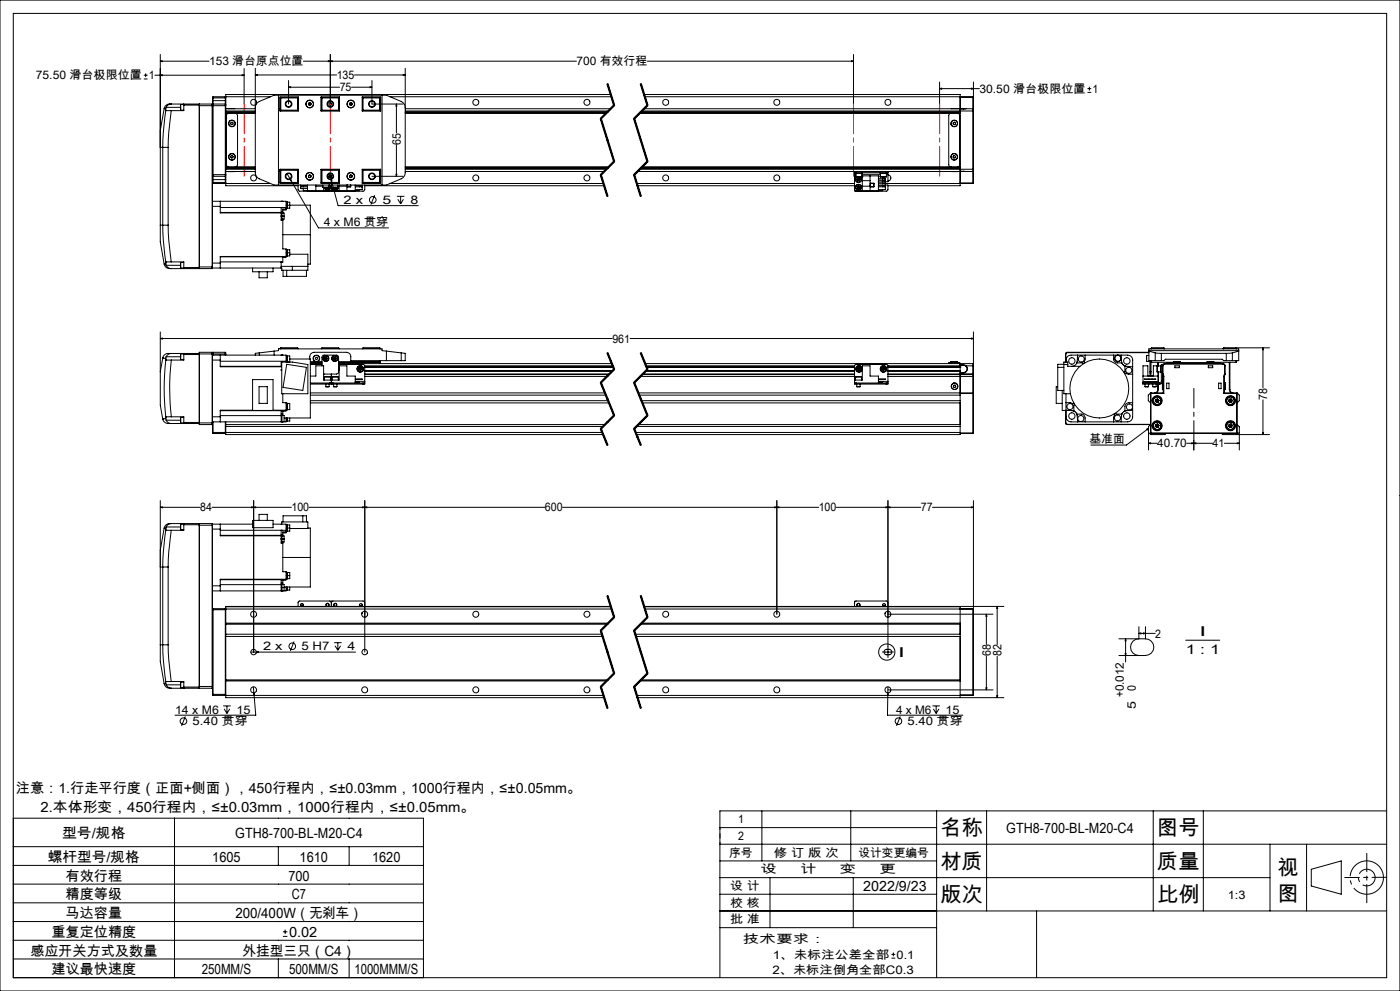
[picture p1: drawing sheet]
<svg xmlns="http://www.w3.org/2000/svg" width="420mm" height="297mm" viewBox="0 0 420 297" stroke-linecap="round" stroke-linejoin="round" font-family="sans-serif">
<g fill="none" stroke="#000" stroke-width=".3">
<path d="M0 0h420v297h-420zM4 4h412v289h-412zM48.1 18.3l.6-.1v.3zM48.1 18.3h14.6M48.1 16.3v51.2M98.5 18.2l.6 .1-.6 .2zM99.1 18.3l.6-.1v.3zM99.1 16.3v14.9M172.9 18.3h-81.9M194.2 18.3h61.8M255.4 18.2l.6 .1-.6 .2zM256 16.3v14.9"/>
<path d="M43.1 23.7h1.2M43.1 22.5h1.2M43.7 22v1.1M46.5 22.5h26.7M48.1 22.5l.6-.1v.3zM49.2 32.6l-1.1 6.6v5h.7M49.2 32.6h.5M49.7 33.1l-.7 6.5-.2 4.6M49.7 33.1l1.7 .1M49.7 32.6v.5M49.8 32.2l-.1 .4M49.8 32.2h4.4"/>
<path d="M51.4 33.2l-.8 6.5-.2 4.5M51.4 31.2h-.4a1.66 1.66 0 0 0-1.8 1.4M51.4 31.2l-.8 .2-.8 .8M51.4 31.2h12.2M54.2 31.3v1.7M54.2 31.3h.9M54.2 33h.9M55.1 31.2v.3M55.1 31.5v1.7h-3.7M55.1 31.5h4.7M59.8 31.2v.1M59.8 31.3v49.1"/>
<path d="M59.8 31.3v.4M59.8 31.7v48.3M59.8 31.7h7.9M63.6 31.2v49.3M63.6 31.2l.1 .1M63.7 31.3v48.7M63.7 30.2v1.1M63.7 29.4h4M63.7 30.2h4M63.9 31.2v21.6M63.9 29v2.2M63.9 31.2h3.7"/>
<path d="M63.9 29l-.2 1.2M63.9 29h3.7M63.9 31.2l-.2 .1M67.6 31.2v21.6M67.6 29v2.2M67.6 31.2l.1 .1M67.6 29l.1 .2M67.7 31.3v.4M67.7 31.7v20.6M67.7 34h8.9M67.7 32.6h8.9M67.7 33.7h8.9"/>
<path d="M67.7 29h13.4M67.7 33.3h8.9M67.7 33.6h8.9M68.4 32.6h2M68.6 34l-.7 .5v15l.7 .5M69.3 36.8l.3-.2 .3 .3v.3l-.4 .2-.3-.3zM70.6 34l.4 .2 .3 .5v14.7l-.3 .4-.4 .2M72.6 22.4l.6 .1-.6 .2zM73.2 20.5v10.7M76.6 32.2l.3-1.1 .9-.7 4.4-1.9h33.7l4.5 1.9 .8 .7 .4 1.1M76.6 22.5l.6-.2v.3zM76.6 20.5v31.6l.3 .7 .6 .6 4.7 2.1h33.7l5.1-2.3 .6-1.5v-31.2"/>
<path d="M76.6 22.5h24.4M83.5 28.5v27M84 32.6h.1M84 29.1h5.5v4.2h-5.5zM84.1 29.3v4M84.1 29.3h5.2M84.2 29.2v4M84.2 29.2h5.3M84.2 33.2h5.3M84.2 29.2l-.1 .1M86.6 26.1l.6-.1v.3zM86.6 24.1v7.1"/>
<path d="M86.6 26.1h15.3M89.3 29.3l.1-.1v4l-.1-.2M89.3 33h-5.2l.1 .2M89.3 29.3v3.7M92.6 31.4l.3 .1M92.6 31v.4M92.9 30.8l.3 .2M92.9 30.8l-.3 .2M93.2 31.4l-.3 .1M93.2 31v.4M96.3 29.1h5.5v4.2h-5.5zM96.3 29.2h5.5"/>
<path d="M96.3 33.2h5.5M96.6 29.3v3.7M96.6 29.3l-.2-.1v4l.2-.2M96.6 33h5M96.6 29.3h5M101.6 29.3l.1-.1v4l-.1-.2M101.6 29.3v3.7M104.9 31.4l.3 .1M104.9 31v.4M105.2 30.8l.4 .2M105.2 30.8l-.3 .2M105.4 26.1h6.2"/>
<path d="M105.6 31.4l-.4 .1M105.6 31v.4M106.3 22.5h15.3M108.7 29.1h5.5v4.2h-5.5zM108.7 29.2h5.2M108.7 33.2h5.2M108.9 29.3v3.7M108.9 29.3l-.1-.1v4l.1-.2M108.9 33h5.2l-.2 .2M108.9 29.3h5.2M111 26l.6 .1-.6 .2zM111.6 24.1v7.1h9.3"/>
<path d="M113.9 29.2v4M113.9 29.2l.2 .1M114.1 29.3v4M114.1 32.6h.1M114.6 28.5v27M117 29h66.4M118.9 31.2v8.6M118.9 31.2l.2 .6h-.3zM121 22.3l.6 .2-.6 .1zM121.6 34h60.2M121.6 32.6h61.6M121.6 33.7h60.5"/>
<path d="M121.6 33.3h60.9M121.6 33.6h60.6M180.1 35.6l4 12.9M180.4 35.5l4 12.8M182.1 25.2l2 6.4M182.2 25.1l2 6.5-4 4 4 12.8-4 4 2 6.4M182.4 25.1l2 6.4M183.2 28.3h-115.5v3M184.1 31.4l-4 4M184.4 31.7l-4 4M190.1 35.6l4 12.9M190.4 35.5l4 12.8"/>
<path d="M191.8 34h96.2M192.1 25.2l2 6.4M192.1 33.7h95.9M192.2 33.6h95.8M192.2 25.1l2 6.5-4 4 4 12.8-4 4 2 6.4M192.4 25.1l2 6.4M192.5 33.3h99.4M193.2 28.3h94.8v5M193.2 32.6h95.8M193.4 29h98.5M194.1 31.4l-4 4M194.4 31.7l-4 4"/>
<path d="M281.9 26.6l.6-.2v.3zM281.9 26.6h11.9M281.9 24.6v6.6M285.3 34l-.5 .2-.2 .3v15l.2 .3 .5 .2M285.4 32.6h2M286 36.8l.3-.2 .3 .2v.4l-.4 .2-.3-.3zM287.3 34l.4 .1 .2 .4v15l-.2 .4-.4 .1M288 33.3v17.4M288 29.2h3.9M289 32.7h-1v.6M289 32.6h.8M289 32.6v.1"/>
<path d="M289.8 32.6l-.8 .1M289.8 32.6h2.1M291.4 26.4l.6 .2-.6 .1zM291.9 33.3h.1M291.9 32.6v.7M291.9 32.6l.1 .2M291.9 29v.2M291.9 29l.1 .1-.1 .1M291.9 29.2v3.4M291.9 33.3v17.4M292 24.6v8.2M292 32.8v.5"/>
<path d="M292 33.3v17.4M326.2 27.7h1.2M326.2 26.6h1.2M326.8 26v1.1M48.8 44.2h1.6M48.8 44.2v23.3M50.4 44.2v23.3M63.7 54.6h4M63.7 52.3h4M63.7 52.7l.2 .1M63.7 53.8h4M63.7 54.8l.2 .2"/>
<path d="M63.9 52.8v2.2M63.9 52.8h3.7M63.9 55h3.7M67.6 52.8v2.2M67.7 52.3v.4M67.7 52.7v3h21.7M67.7 50h8.9M67.7 50.3h8.9M67.7 51.4h8.9M67.7 55h13.4M67.7 50.7h8.9M67.7 50.4h8.9"/>
<path d="M67.7 52.7l-.1 .1M67.7 54.8l-.1 .2M68.4 51.4h2M69.3 46.7l.4-.1 .3 .3-.2 .4-.3 .1-.3-.3zM84 51.4h.1M84 50.7h5.5v4.2h-5.5zM84.1 50.7v4M84.1 54.7h5.2M84.1 54.7l.1 .1M84.2 50.8v4M84.2 54.8h5.3M84.2 50.8l-.1 .2h5.2"/>
<path d="M84.2 50.8h5.3M86.1 52.1l.9 1.4M87 53.5l.4 .5-.2 .1zM87 53.5l8.5 14.8h21.1M89.3 51l.1-.2v4l-.1-.1M89.3 51v3.7M89.4 55.5v1.4l.4 .4 9.4-.1M90.2 55.5v.1h2.1M90.3 56.5h.5M91 55.6v.4l-.4-.3-.4 .3M91 56.5v.6h1.3M92.3 55.5v1.7h14.3v-1.7"/>
<path d="M92.3 56h-2.1v.5h2.1M92.6 53l.3 .2M92.6 52.6v.4M92.9 52.5l.3 .1M92.9 52.5l-.3 .1M93.2 53l-.3 .2M93.2 52.6v.4M94.8 55.5v1.7M94.8 55.8h2M96.3 50.7h5.5v4.2h-5.5zM96.3 54.8h5.5M96.3 50.8h5.5"/>
<path d="M96.6 51v3.7M96.6 54.8v.1M96.6 51l-.2-.2v4l.2-.1M96.6 51h5M96.6 54.7h5M96.8 56.1h1.8M96.8 55.5v.6M97.1 56.2v1M97.3 54.8v.1M97.3 56.2a.9 .9 0 0 0 1.3 .7 .9 .9 0 0 0 .2-1.4 .91 .91 0 0 1-.2 1.5 .91 .91 0 0 1-1.3-.8zM97.8 56.2l.1 .3M97.9 56.5l.5 .1"/>
<path d="M97.9 56.5l.3-.3 .2 .4M98.4 56.2l.3 .1M98.6 55.5v.6M98.6 55.9l.1 .4M98.7 53h.3zM98.7 53l.3 .2M98.7 56.3l-.3 .3M98.8 53.1v.1M98.8 52l.5 1.7M99 52.7h.5M99 52.4v.6M99.3 53.7l.3 .5-.3 .1z"/>
<path d="M99.3 53.7l2.1 7.9h24.1M99.4 52.6v.5M99.4 55.5v1.7M99.5 56.1h1.8M99.5 55.5v.6M100.2 56.2v.2M100.2 56.4l.4 .2M100.2 56.4l.3-.2 .1 .4M100.6 56.2l.4 .1M100.9 54.8v.1M101 56.3l-.4 .3M101 56.2v.1"/>
<path d="M101.3 55.6a.9 .9 0 0 1-.4 1.4 .9 .9 0 0 1-1.2-.8M101.3 55.7a.86 .86 0 0 1-.5 1.2 .86 .86 0 0 1-1.1-.7M101.3 55.5v.6M101.6 51l.1-.2v4.1M101.6 51v3.7M101.6 54.8v.1M101.6 54.7l.1 .1M101.7 55.5v1.7M101.7 55.8h2.4M104.1 55.5v1.7M104.1 55.5v.5h1.1v-.5M104.9 53l.3 .2"/>
<path d="M104.9 52.6v.4M105.2 52.5l.4 .1M105.2 52.5l-.3 .1M105.6 53l-.4 .2M105.6 52.6v.4M106.6 56h2.1v.8h-2.1M107.8 55.6v.4l.4-.3 .4 .3M107.8 56.8v.3h-1.2M108.7 56v.3M108.7 50.7h5.5v4.2h-5.5zM108.7 55.5v.1h-2.1M108.7 54.8h5.2"/>
<path d="M108.7 50.8h5.2M108.9 51v3.7M108.9 51l-.1-.2v4l.1-.1M108.9 54.7h5.2M109.4 55.5v1.3l-.4 .5-9.3-.1M109.4 55.7h71.8M111.6 52.8h9.3M112.4 58.5l-1.1 2.8M113.9 50.8v4M113.9 50.8l.2 .2h-5.2M114.1 50.7v4M114.1 51.4h.1"/>
<path d="M114.1 54.7l-.2 .1M117 55h64M118.8 52.2h.3l-.2 .6zM118.9 43.4v9.4M119.1 58.8h2.2M119.3 59.7l.9 1.4M120.2 58.8v2.3M121 59.7l-.8 1.4M121.6 50h61M121.6 50.3h60.8M121.6 51.4h59.7M121.6 50.7h60.3"/>
<path d="M121.6 50.4h60.7M180.1 52.5l2 6.4M180.4 52.3l2 6.5M184.1 48.3l-4 4M184.4 48.5l-4 4M190.1 52.5l2 6.4M190.4 52.3l2 6.5M191 55h65.4M191.2 51.4h65.2M191.2 55.7h65.2M191.9 50.7h100M192.3 50.4h95.7"/>
<path d="M192.3 50.3h95.7M192.7 50h95.3M194.1 48.3l-4 4M194.4 48.5l-4 4M256.4 51.4h.5M256.4 51.7h.5M256.4 51.7v.5M256.4 51.4v.3M256.4 52.2v5h7.1v-4.5h-4.9M256.4 52.7h.4M256.4 52.2h.4M256.7 51.7v.3h2v-.3"/>
<path d="M256.8 53h.1M256.8 53h1.8M256.8 52v1M256.9 51.4v.3M256.9 51.4h9M256.9 51.7h9M257 53.8l.3 .5M257.1 55.9v.5M257.1 55.9l.9 .4M257.1 53l-.5 .8M257.1 56.4l.5 .2M257.3 53.4h.5"/>
<path d="M257.3 53.4l-.3 .4M257.3 53.4l.2 .4M257.5 55.6l-.4 .3M257.5 55.6l.5 .2M257.5 55.6l.1 1M257.5 53.8l-.2 .5M257.5 53.8l.3 .4M257.8 53.4l.2 .4M257.8 53.4l-.3 .4M257.8 54.2l-.5 .1M257.9 53a.87 .87 0 0 1 .2 1.5 .87 .87 0 0 1-1.4-.7M258 53a.91 .91 0 0 1 0 1.6 .91 .91 0 0 1-1.4-.8"/>
<path d="M258 55.8v.5M258 55.8l-.9 .6M258 56.3l-.4 .3M258 53.8l-.2 .4M258 53.8h-1M258.6 53h.1M258.6 52v1M258.6 52.2h5.5M258.7 52.7v4.5M258.7 54.1h2.3M258.7 55.8h2.3M261 52.7v4.5"/>
<path d="M261.1 54.9h1.1v1.1h-1.1zM261.1 56v-1h1v1M263.5 53.4h2.1v.5M263.5 54.3h2.1v.5h-2.1M263.5 55.1h2.1v.5h-2.1M263.5 56h2.1M263.5 53.9h2.1M263.5 52.8h.6M264.1 51.7v.3h1.9v-.3M264.1 53h.1M264.1 53h1.8M264.1 52v1"/>
<path d="M264.2 53h1.7M264.8 55.6v.4l.4-.3 .4 .3M264.8 53v.4M264.8 54.8v.3M264.8 56.8v.3h-1.3M264.8 55h27.1M265 53.4h.4M265.6 53.9a.41 .41 0 0 1-.4 .3 .41 .41 0 0 1-.4-.3v.4M265.6 53.7v.2M265.6 56v.3M265.6 55.5h.8l-.1 1.5-.3 .3-9.4-.1M265.6 56v.8h-2.1"/>
<path d="M265.9 51.4h23.1M265.9 51.7h.5M265.9 51.4v.3M265.9 52v1M265.9 52.2h.5M266.4 52.4a.9 .9 0 0 1 .9 .9 .9 .9 0 0 1-.9 .9M266.4 51.7v.5M266.4 51.4v.3M266.4 52.2v2.3h-.8M285.4 51.4h2M286 46.7l.4-.1 .3 .4-.2 .3-.4 .1-.2-.3zM288 50.7v5h-21.6"/>
<path d="M288 50.7v.6h1M288 54.8h3.9M289 51.3l.8 .1M289 51.4h.8M289 51.3v.1M289.8 51.4h2.1M291.9 50.7h.1M291.9 50.7v.7M291.9 54.8h.1M291.9 54.8v.2M291.9 51.4v3.4M292 50.7v.5"/>
<path d="M292 51.2l-.1 .2M292 54.8l-.1 .2M292 51.2v3.6M48.1 67.5v5l1.1 6.6M48.1 67.5h.7M48.8 67.5h1.6M48.8 67.5l.2 4.6 .7 6.5M49.2 79.1a1.77 1.77 0 0 0 2.2 1.4M49.7 78.6v.5M49.7 79.1l.1 .4M49.7 79.1h-.5M49.8 79.5l.5 .6 1.1 .4"/>
<path d="M49.8 79.5h4.4M50.4 67.5l.2 4.5 .8 6.5M51.4 78.5l-1.7 .1M51.4 78.5h3.7v1.7M54.2 78.7v1.6M54.2 78.7h.9M63.7 60.3h2.4M63.7 61.8h2.4M63.7 78.8h2.4M66.1 60.3v1.5M66.1 78.8v1.5M66.1 60.3h19.7v2.6h-1"/>
<path d="M66.1 61.8v2h18.2M66.1 63.7h18.2M66.1 78.5h18.2M66.1 62.2h19.7M84.3 63.8v1M84.3 63.8h.3v2h-.3M84.3 64.8v1.3h.5M84.3 63.7v.1M84.3 62.2h.1M84.3 62.2v1.5M84.3 62.2v.1M84.3 78.5v1.8"/>
<path d="M84.3 60.3h.3M84.3 64.8h.9M84.3 79.8h8.1M84.3 63.6h.5M84.6 63.8h.6v1M84.6 60.3h.1M84.8 65.7v.4M84.8 63.6v.2M84.8 66.1v8.5h1v2.3M84.8 70.3h8.3M85.2 64.8v.9h-.6M85.8 76.9l-19.7 .1"/>
<path d="M85.8 74.8h.5v2M85.8 61.5h7.3v8.8M85.8 77.1h-1v1.5l-.5-.1M85.8 62.6h-1v1M85.8 60.5h.5v2h-.5M85.8 76.9h-19.7v1.9M85.8 75.8h1.1M86 74.8v2M86 60.5v2M86.3 74.9h.6v.9M86.3 60.6h.6v1.8h-.6M86.9 75.8v.9l-1.1 .1"/>
<path d="M86.9 76.2h5.5v4.8h-7.9v-.7h-20.8M87.7 79.8v1.2M93.1 70.3v8.9h-.7M48.1 99.5v11.9M51.4 80.5h12.2M54.2 80.3h.9M55.1 80.2v.3M55.1 80.2h4.7M59.8 80.4v.1M59.8 80v.4M59.8 80h3.9M63.7 80l-.1 .5"/>
<path d="M75.8 80.3v1.2h6.1v-1.2M77.7 81.5v1.8h2.5v-1.8M84.9 81v1.8h7v-1.8M86 81v1.8M292 99.5v12.6M48.1 111.4v10l.7 4.2M48.1 101.5l.6-.2v.3zM48.1 101.5h135.6M48.8 107.3h.1M48.8 107.3l.9 .1M48.8 107.3l-.7 4.1M49.7 107.8l1.7 .1"/>
<path d="M49.7 107.8a74.9 74.9 0 0 0 0 17.2M49.7 107.4v.4M49.8 106.9l-.1 .5M49.8 106.9h4.4M51.4 105.9h-.3a1.81 1.81 0 0 0-2.3 1.4M51.4 105.9a1.67 1.67 0 0 0-1.6 1M51.4 105.9h8.4M51.4 107.9a73.4 73.4 0 0 0 0 17M54.2 106.9v.9M54.2 106.1v.8M54.2 106.1v1.7M54.2 106.1h.9"/>
<path d="M54.2 107.8h.9M55.1 105.9v.4M55.1 106.3v1.6h-3.7M55.1 106.3h4.7M59.8 106.1h7.9M59.8 106.3v20.3M59.8 105.6v.7M59.8 105.6v21.6M59.8 105.6h3.8M63.6 105.6v21.6M63.6 105.6l.1 21.1M63.7 106.4h22.1v1.9"/>
<path d="M63.7 107.9h2.4M63.9 105.6v.8M63.9 105.6h3.7M63.9 105.6l-.2 .2M66.1 106.4v1.5M66.1 107.9v2h18.2v-1.4h3.4l4.7 .8v8.7h-7.9v-9.5M66.1 109.8h18.2M66.1 108.3h19.7M67.6 105.6v.8M67.6 105.6l.1 .5M67.7 106.1v.3M75.8 113.8h6.1v9.2h-6.1z"/>
<path d="M77.7 115.9h2.5v5h-2.5zM77.8 105.8l-1.2 .1v.5M77.8 105.8v.6M82.2 105.2v1.2M82.2 105.2l1.3-.1v-.5h31.1v.5l1.3 .1M82.2 105.2l-4.4 .6M84.1 104.4h5.3M84.1 104.4v.2M84.2 104.2h5.1l.1 .2M84.2 104.2v.4M84.2 104.2l-.1 .2M84.3 106.4h.1"/>
<path d="M84.5 110.7h-.2l.2 .3M84.6 106.4h.1M84.8 118v2.7h1v2.4h-19.7M85.8 106.6h.5v2M85.8 108.3v.2M86 106.6v1.9M86 109.2l5.9 .9-1.1 6.9-5.9-.9zM86.3 106.7h.6v.9M86.9 107.6h6.2v17.7h-7.9M86.9 107.6v.9M89.4 104.4v.2M92.9 107.6a1.5 1.5 0 0 1 1.4-2h9.6a1.33 1.33 0 0 1 1.3 1.3v1.2h15.2"/>
<path d="M93.1 118.4h88.7M93.1 117.8h88.4M93.1 109h3.5M93.1 114.8h5.8M93.1 115.1h5.8M93.1 109.2h3.5M93.1 112.7h1.7v-3.1h2.3v4.3h4.6v-4.3h2.4v3.1h2.5v2.1M93.1 108.6h3.5M93.1 108.4h3.5M96.4 104.4l.2-.2h5l.1 .2M96.4 104.4h5.3M96.4 104.4v.2"/>
<path d="M96.6 109.6v-2.6l.4-.5 4-.1 .5 .3 .1 4.8-.2 .4-.5 .2h-3.8M97.3 107.5l.2 .4M97.3 113h1.8M97.3 113v.9M97.4 112.9h.1M97.4 112.9h1.7M97.5 107h.5M97.5 107l-.2 .5M97.5 107l.3 .4M97.8 115.9h.9M97.8 115.1v.8M97.8 107.4h.4"/>
<path d="M97.8 107.4l-.3 .5M97.8 107.4l.2 .4M97.8 107.4l-.5 .1M98 107l.2 .4M98 107l-.2 .4M98 107.8l-.5 .1M98.2 107.4l-.2 .4M98.7 115.1v.8M98.9 114.8h1M98.9 115.1h.5M98.9 114.8v.3M99.1 112.9v.1"/>
<path d="M99.1 113v.9M99.4 115.1h.5M99.4 112.1v3M99.7 113h.2M99.7 113v.9M99.9 112.9l-.2 .1M99.9 112.9h1.6M99.9 114.8h9M99.9 115.1h9M99.9 114.8v.3M99.9 107.5l.3 .4M100.1 115.9h1"/>
<path d="M100.1 115.1v.8M100.2 107h.4M100.2 107l-.3 .5M100.2 107l.2 .4M100.4 107.4l.3 .4M100.4 107.4h.5M100.4 107.4l-.2 .5M100.4 107.4l-.5 .1M100.6 107l.3 .4M100.6 107l-.2 .4M100.7 107.8l-.5 .1M100.9 107.4l-.2 .4"/>
<path d="M101.1 115.1v.8M101.5 113h.1M101.5 113v.9M101.6 110l.1 .5-.1 .6M101.6 109.2l7.5 .1 .3 .4v4.6M101.6 110.2v.7M101.6 110.3v.5M101.6 109h81.9M101.6 108.4h12.3M101.7 104.4v.2M106.6 114.4h1.2v.2h-1.2M106.6 113.6h2.1l-2.1 .1"/>
<path d="M106.6 114.3h2.8M107.6 110.3l.1 .5M107.6 110.3l.5 .3M107.7 110.8l.4 .3M108.1 110.1l-.5 .2M108.1 110.1l.4 .2M108.1 110.1v1M108.1 110.6l-.4 .2M108.1 110.6l.4 .2M108.5 110.3v.5M108.5 110.3l-.4 .3M108.5 110.8l-.4 .3"/>
<path d="M108.8 104.4h5.3M108.8 104.4v.2M108.9 114.8h.5M108.9 114.8v.3M109.4 109.6h74.4M109.4 114.8v.3h-.5M109.4 114.3v.5M109.4 110h74.5M109.4 111.2h74.4M109.4 110.1h74.6M109.4 111.1h74.5M109.4 112.1h73.4"/>
<path d="M109.4 112.3h73.3M109.4 112.8h72.7M109.4 109.9h74.5M109.4 111.2h74.3M113.9 104.2h-5l-.1 .2M113.9 108.4l.2 .2h-12.5M113.9 104.2v.4M113.9 108.1v.3M113.9 104.2l.2 .2M114.1 104.4v.2M114.1 108.1v.9M115.9 105.2v2.9"/>
<path d="M115.9 105.2l4.5 .6M120.4 105.8l1.2 .1v2.2h-1.2M120.4 105.8v2.3M180.1 114.7l4 9.9M180.4 114.6l4 9.8M182.1 105.8l2 4.9M182.2 105.8l2 4.9-4 4 4 9.8-4 4 2 4.9M182.4 105.7l1 2.5M183.4 108.2l1 2.4zM184.1 110.6l-4 4M184.4 110.8l-4 4M189 101.5h103"/>
<path d="M190.1 114.7l4 9.9M190.4 114.6l4 9.8M191.5 117.8h100.4M191.7 118.4h96.3M192.1 105.8l2 4.9M192.1 112.8h64.3M192.2 105.8l2 4.9-4 4 4 9.8-4 4 2 4.9M192.4 105.7l2 4.9M192.7 112.3h63.7M192.9 112.1h63.5M193.5 109h98.4M193.7 111.2h62.7"/>
<path d="M193.8 111.2h62.6M193.8 109.6h62.6M193.9 111.1h62.5M193.9 109.9h62.5M193.9 110h62.5M194 110.1h62.4M194.1 110.6l-4 4M194.4 110.8l-4 4M256.4 114.8h.5M256.4 113.9h2.3v-4.3h2.3v3.1h2.5v2.1M256.7 112.9h.1M256.6 113v.9"/>
<path d="M256.6 113h.2M256.8 113h1.6M256.8 112.9l1.6 .1M256.9 114.8v.3M256.9 114.8h9M256.9 115.1h9M257 115.9h1M257 115.1v.8M257.2 110.8l.5 .3M257.3 110.3l-.1 .5M257.3 110.3l.8 .5M257.7 110.1l-.4 .2"/>
<path d="M257.7 110.1l.5 .2M257.7 110.1v1M258 115.1v.8M258.1 110.8l-.4 .3M258.2 110.3l-.1 .5M258.2 110.3l-1 .5M258.4 113v.9M263.5 114.4h1.3v.2h-1.3M263.5 113.6h2.1l-2.1 .1M263.5 114.3h2.9M264.6 110.3v.5M264.6 110.3l.9 .5"/>
<path d="M264.6 110.8l.5 .3M265 110.1l-.4 .2M265 110.1l.5 .2M265 110.1l.1 1M265.5 110.3v.5M265.5 110.3l-.9 .5M265.5 110.8l-.4 .3M265.9 114.8h.5M265.9 114.8v.3M266.3 109.6h21.7M266.4 109.9l21.6 .1M266.4 111.2h21.6h-21.6"/>
<path d="M266.4 114.3v-4.6l-.3-.4-9.2-.1-.5 .4v5.5h.5M266.4 114.8v.3h-.5M266.4 114.3v.5M266.4 110h21.6M266.4 110.1h21.6M266.4 111.1h21.6M266.4 112.3h25.5M266.4 112.8h25.5M285.3 108.4h2M285.3 108.4v.6M285.3 108.7h1.9M286.2 115.4h.4l.1 .4-.2 .3h-.3l-.2-.4z"/>
<path d="M287.3 108.7h-2.7v.3M287.3 108.7h.6v.3M287.3 108.4v.6M288 109.6v20.6h-97.1M288 110h.1M288 117.9h3.9M288 111.8h1M288 111.7h1M288 109.5h1M289 109.3h-1v-.3v.6M289 109.5l.7 .2M289 109.3l.8 .3"/>
<path d="M289 109.3v.2M289 111.7v.1M289.7 109.7a1.09 1.09 0 0 1 .4 1.2 1.09 1.09 0 0 1-1.1 .8M289.8 109.6a1.19 1.19 0 0 1 .4 1.4 1.19 1.19 0 0 1-1.2 .8M289.8 109.6h2.1M289.8 109.6l-.1 .1M291.4 101.3l.6 .2-.6 .1zM291.9 117.8v.1M291.9 117.8l.1 .1h-.1M291.9 109v.6M291.9 109l.1 .1v.5h-.1M291.9 112l.1 .1"/>
<path d="M291.9 112v.3M291.9 112.8h.1M291.9 112.3v.5M291.9 109.6v2.4M291.9 112.8v5M291.9 117.9v11.8M291.9 112l-25.5 .1M292 112.1l-.1 .2M292 112.1v.7M292 112.8v16.9M317.3 110.1h1.9M317.3 115.9h-.4v5h1.8"/>
<path d="M318.7 117v6h2.2M319.2 109.2h-1.9v7.8h1.9M319.2 109.3h1.1M319.7 106.1h.1M319.7 106.1v2.4M319.8 106.1v2.4M319.8 118v6.9a1.57 1.57 0 0 0 1.5 1.5h2.8M320.1 105.7l-.3 .4M320.1 105.6l-.4 .5M320.1 105.6h24.6M320.1 105.6v.1M320.1 105.7h24.6"/>
<path d="M323 108.8a1.55 1.55 0 0 1-1.4 1M323 108.8h1.8l.2 .2M323.3 106.4l-.3 2.4M324 109.8h-3.7v-1.3h-1.1v9.5h1.9M325.5 106.4v1.3l-.3 .7 .2 .4M334.1 106.4v1.2a1.21 1.21 0 0 0 1.1 1.2h1.4l.9 .9M335.2 106.4h-13.9a1.62 1.62 0 0 0-1.5 2.1M335.5 106.4h2.8a1.45 1.45 0 0 1 1.5 1.5v13.9M336.3 106.4l.1 1.2a1.83 1.83 0 0 0 1.1 2.1M337.5 112l.3-.2 .6 .3h1.4M337.5 109.7v1.7l-.3 .2M337.5 109.7l2.3 .2"/>
<path d="M342.9 112.7h4.6M343 114.4h4.3v.2h-4.3zM343.3 113.6l.9 .1zM343.4 114.8h-.6v.3h.6M343.4 114.8h4.5M343.4 115.1h1.3M343.4 114.8v.3M343.5 115.9h1M343.5 115.1v.8M344 106.5v1.8M344 108.3h1M344 106.5h.7"/>
<path d="M344.5 113.6l.5 .1zM344.5 115.1v.8M344.7 115.1h1M344.7 114.8v.3M344.7 105.1h26.9M344.7 105.2l1.9 .6M345 111.4v.7h.3v-.7M345 111.4h.3M345 108.1v3.3M345.2 117.9v-.1l.1 .1M345.2 117.9h.1M345.2 117.9v11.8"/>
<path d="M345.3 117.9h3.8M345.3 104.4h4M345.3 104.4v.2M345.3 108.1v3.3M345.3 117.9v11.8M345.3 108.4l.2 .2M345.3 113.6l.6 .1zM345.5 104.2h3.6M345.5 108.6h6.6M345.5 104.2v.4M345.5 108.1v.5M345.5 104.2l-.2 .2"/>
<path d="M345.7 115.1h2.2M345.7 114.8v.3M345.8 115.9h1.1M345.8 115.1v.8M346.2 113.6l.5 .1zM346.6 105.8l1.8 .1M346.6 108.1h1.8M346.6 108.1h-1.9v-3.5h26.9v3.5h-1.9M346.6 105.8v2.3M346.7 119.7l-.1 .5M346.7 119.7l.8 .8M346.9 115.1v.8"/>
<path d="M347.1 109.7l.1 1.8zM347.2 111.5h1M347.3 116.8a.96 .96 0 0 1-1 1M347.3 116.8h.2M347.3 108.6v1M347.3 115.1v1.7M347.3 119.6l-.6 .1M347.3 119.6l.4 .4M347.3 119.6l-.2 .5M347.5 111.5v3.3M347.5 116.8l-.6 1M347.5 108.6v1.1"/>
<path d="M347.5 115.1v1.7M347.7 120l-.2 .5M347.7 120l-.6 .1M347.9 114.8v.3M348.2 109.7l-2.2-.1v3h-1.7v-3h-1.4v5.2M348.4 109.6h-.2v1.9h.2M348.4 114.3l-.5 .5M348.4 114.3h.4M348.4 105.9h19.5M348.4 108.1h.7l.5-.4h17l.5 .4h.8M348.4 109.7h.4M348.4 105.9v2.2"/>
<path d="M348.4 109.7v4.6M348.7 114.8l.1 2M348.7 114.8h.1M348.8 114.8h-.1M348.8 112.1v.2M348.8 114.3a.79 .79 0 0 1-.9 .8M348.8 109.6v-.4h-.4v.5M348.8 112h.1M348.8 109.6h.1M348.8 112v.3M348.8 114.8v2M348.8 116.8h.1"/>
<path d="M348.8 114.8h.1M348.8 109.6v4.7M348.8 112.3l.2 .5M348.9 112v.1M348.9 109.6v2.4M348.9 114.8h.1M348.9 112.1l.2 .7M348.9 112.1l-.1 .2M348.9 114.8v2M349 116.7l-.1 .1M349 112.8h.1M349 117.8l.1 .1"/>
<path d="M349 117.8h-3.8l-.7 .6v1.7l.7 .7M349 112.8v5M349.1 104.2v.4M349.1 112.8v5.1M349.1 104.2l.2 .2M349.3 104.4v.2M349.4 109v.1M349.4 109.1l-.5 .5M349.4 109l-.5 .1-.1 .5M349.4 109h17.5M349.4 109.1h17.5M350 114.8h.7v1.7h-.7z"/>
<path d="M350.8 108.7h-.7v.3M350.8 108.7h14.7M350.8 108.7v.3M352.1 108.4h2.1M352.1 108.6l.1 .1M352.1 108.6h2.1M352.1 108.4v.3M352.5 109.6h1.3v.6h-1.3zM354.2 108.6l-.1 .1M354.2 108.4v.2M362.1 108.4h2M362.1 108.6l.1 .1"/>
<path d="M362.1 108.6h2M362.1 108.4v.2M362.5 109.6h1.3v.6h-1.3zM364.1 108.4v.2M364.1 108.6h6.7M365.5 108.7h.6v.3M365.5 108.7v.3M365.6 114.8h.7v1.7h-.7zM366.9 109v.1M366.9 109.1l.5 .5M366.9 109l.4 .1 .2 .5M367 104.4h4"/>
<path d="M367 104.4v.2M367.1 112.8h.2M367.1 117.9h3.9M367.1 104.2v.4M367.1 112.8v5.1M367.1 104.2l-.1 .2M367.3 116.7v.1M367.3 117.8l-.2 .1M367.3 117.8h3.9l.6 .6v1.7l-.6 .7M367.3 112.8v5M367.3 114.8h.1M367.3 112.1l.2 .2"/>
<path d="M367.3 112.1l-.2 .7M367.3 114.8v2M367.3 116.8h.2M367.3 114.8h.2M367.4 112l-.1 .1M367.4 112h.1M367.4 109.6h.1M367.4 109.6v2.4M367.5 112.3l-.2 .5M367.5 114.8v2M367.5 112.1v.2M367.5 112v.3"/>
<path d="M367.5 109.6v2.5M367.9 108.1h1.8M367.9 105.9v2.2M368.8 119.7l-.2 .5M368.8 119.7l.7 .8M368.8 116.8l.6 1M368.8 116.8h.2M368.8 108.6v8.2M369 116.8a.96 .96 0 0 0 1 1M369 108.6v8.2M369.3 119.6l.4 .4M369.3 119.6l-.5 .1"/>
<path d="M369.3 119.6l-.2 .5M369.7 105.8l-1.8 .1M369.7 120l-.2 .5M369.7 120l-.6 .1M369.7 105.8v2.3M370.8 108.1v.5M371 117.9h.2M371 117.9v-.1l.2 .1M371 104.4l-.2-.2v.4M371 104.4v.2M371 108.1l-.2 .5M371 117.9v11.8"/>
<path d="M371.2 117.9v11.8M371.6 105.2l-1.9 .6M378.9 104.2v12.1M378.9 119.8v10.4M378.9 104.2l.1 .6h-.3zM380.9 104.2h-13.8M48.8 125.6a2 2 0 0 0 2.6 1.3M48.8 125.6h.1M49.7 125v.4M49.7 125.4l.1 .5M49.7 125.4l-.9 .2M49.8 125.9l.8 .8 .8 .2"/>
<path d="M49.8 125.9h4.4M51.4 126.9h8.4M51.4 124.9l-1.7 .1M51.4 124.9h3.7v1.7M54.2 125.9v.8M54.2 125.1v.8M54.2 125.1v1.6M54.2 125.1h.9M54.2 126.7h.9M55.1 126.6v.3M55.1 126.6h4.7M59.8 126.6v.6"/>
<path d="M59.8 126.7h3.9M59.8 127.2h3.8M63.7 126.7v.5M63.7 129.5h4M63.7 124.9h2.4M63.7 127.2h-.1M63.7 127.2v2.5l.2 .2M63.9 129.9h3.7M63.9 126.4v3.5M66.1 124.9v1.5M66.1 124.6h18.2M67.6 126.4v3.5"/>
<path d="M67.7 126.4v3.8h113.2M67.7 127.2h113.8M67.7 127.8h113.2M67.7 129.6h113M67.7 129.7l-.1 .2M75.8 122.9h-9.7v2M81.9 122.9h3.9M84.3 123.1h.1M84.3 123.1v1M84.3 124.6v1.8M84.3 124.5h.3v1.9M84.3 124.1v.5"/>
<path d="M84.3 124.1h.5M84.6 124.5h.6v1.9h-.6M84.8 124.1v.4M84.8 126.4h.1M85.8 120.9h.5v1.9l-.5 .1M85.8 123.2h-1v.9M85.8 125.3v1.1h-22.1M86 120.9v2M86 125.3v1M86.3 120.9h.6v1.9h-.6M86.3 125.3v1h-.5M86.9 125.3v.9h-.6"/>
<path d="M93.1 120.1h89.3M93.1 120.8h89.6M180.1 128.6l2 4.9M180.4 128.4l2 4.9M184.1 124.4l-4 4M184.4 124.6l-4 4M190.1 128.6l2 4.9M190.4 128.4l2 4.9M190.6 129.6h97.4M190.9 127.8h97.1M191.5 127.2h96.5M192.4 120.1h95.6"/>
<path d="M192.7 120.8h95.3M194.1 124.4l-4 4M194.4 124.6l-4 4M288 129.7h3.9M288 129.9h3.9M291.9 129.7v.2M291.9 129.7h.1M292 129.7l-.1 .2M319.7 126.7l.4 .5M319.7 126.7h.1M319.7 123v3.7M319.8 126.7l.3 .5"/>
<path d="M319.8 123v3.7M319.8 120.7h1.4l.6 .3 .4-.2M319.8 122.9l2.4 .3M320.1 127.2h25.1l-.6 .6v7.1M320.1 127.2h.1M320.1 127.2h25.1M322.1 123.2l.4 .2M322.2 123.2l.8 .9M322.4 121.3l-.2 .1v1.8M322.9 123.8l.1 .3M323 124.1h1.4a1.14 1.14 0 0 1 1.1 1.2v1.1M323 124.1l.3 2.3"/>
<path d="M334.2 124.1l.2 .3-.3 .6v1.4M334.6 123.8l.2 .3h1.8M336.6 124.1l-.3 2.3M336.8 123.8l-.2 .3M337.5 123.2l-.9 .9M337.5 123.2l-.4 .2M339.8 120.7h-1.2a1.21 1.21 0 0 0-1.1 1.1v1.4M339.8 122.9l-2.3 .3M339.8 122.1v2.8a1.51 1.51 0 0 1-1.5 1.5h-13.9M344 128.6l.6-.2-.4 .5zM344.6 128.4l-6.7 5h-10.6M344.6 129.6l.6 .6h4.3l.3-.3"/>
<path d="M344.6 132.9l.6-.2v.3zM344.6 132.9h2.6M345.2 129.7h.1M345.2 129.7l.1 .2M345.3 129.7v.2M345.3 129.7h25.7M345.3 129.9h25.7M346.6 120.2l.4 .4M346.6 127.7l.4 .5M346.7 127.2l-.1 .5M346.7 127.2l.8 .8M347.1 120.1l-.1 .5"/>
<path d="M347.1 120.1l-.5 .1M347.3 127l-.6 .2M347.3 127l.4 .5M347.3 127l-.3 1.2M347.5 120.5l-.5 .1M347.5 128l-.5 .2M347.7 127.5l-.2 .5M347.7 127.5l-1.1 .2M356 132.9h7.8M357.5 132.7l.6 .2-.6 .1zM358.1 132.9l.6-.2v.3zM358.1 132v2.9"/>
<path d="M366.5 129.9l.3 .3h14.1M367.3 132.9h4.5M368.6 127.7l.4 .5M368.6 120.2l.4 .4M368.8 127.2l-.2 .5M368.8 127.2l.7 .8M369.1 120.1l-.1 .5M369.1 120.1l-.5 .1M369.3 127l.4 .5M369.3 127l-.5 .2M369.3 127l-.3 1.2M369.5 128l-.5 .2"/>
<path d="M369.5 120.5l-.5 .1M369.7 127.5l-.2 .5M369.7 127.5l-1.1 .2M371 129.7h.2M371 129.7v.2M371.2 129.7l-.2 .2M371.2 127.2l.6 .7v7M371.2 132.7l.6 .2-.6 .1zM371.8 129.6l-.6 .6M378.7 129.6h.3l-.1 .6zM48.1 152l.6-.1v.3zM48.1 152h12"/>
<path d="M48.1 150v43.2M49.2 158.3l-1.1 6.6v5h.7M49.2 158.3l.5 .1M49.7 158.8l-.7 6.6-.2 4.5M49.7 158.8l1.7 .1M49.7 158.4v.4M49.8 157.9l-.1 .5M49.8 157.9h4.4M51.4 158.9l-.8 6.5-.2 4.5M51.4 156.9h-.4a1.75 1.75 0 0 0-1.8 1.4M51.4 156.9a1.64 1.64 0 0 0-1.6 1M51.4 156.9h12.2"/>
<path d="M54.2 157.1v1.6M54.2 157.1h.9M54.2 158.7h.9M55.1 156.9v.4M55.1 157.3v1.6h-3.7M55.1 157.3h4.7M59.8 156.9v.1M59.8 157v49.2M59.8 157v.4M59.8 157.4v48.3M59.8 157.4h3.9M63.6 152h23.8"/>
<path d="M63.6 156.9v49.4M63.6 156.9l.1 .5M63.7 157.4v50.8l.2 .2M63.7 157.1h12.1M63.7 158.6h2.4M66.1 158.6v2l18.5-.1v2h-.3M66.1 157.1v1.5M66.1 158.9h19.7M75.5 151.9l.6 .1-.6 .2zM75.8 156h6.1v2.1h-6.1zM76.1 152l.6-.1v.3zM76.1 150v45.4"/>
<path d="M77.7 156v-1.8h2.5v1.8M81.9 157.1h3.9v2.6h-1M84.3 158.9h.1M84.3 158.9v1.4M84.3 157.1h.2v-.7h7.9v2h-5.5M84.9 156.4v-1.8h7v1.8M85.8 159.4h-1v.9M85.8 157.3h.5v1.9h-.5M85.8 158.3h1.1M86 157.3v1.9M86.3 157.3h.6v1M86.9 158.3v.9h-.6"/>
<path d="M90.8 154.6v1.8M92.4 158.3h.7v8.8M108.8 151.9l.6 .1-.6 .2zM109.4 152l.6-.1v.3zM109.4 150v45.4M163.5 152h-70.8M168.8 152h76.8M232.4 151.9l.6 .1-.6 .2zM233 152l.6-.1v.3zM233 150v34.1M265.8 151.9l.6 .1-.6 .2zM266.4 150v43.7"/>
<path d="M266.4 152l.6-.1v.3zM276.2 152h-25.3M279.8 152h12.2M291.4 151.9l.6 .1-.6 .2zM292 150v58.2M48.8 169.9h1.6M48.8 169.9v23.3M50.4 169.9v23.3M63.7 175.6h2.4M66.1 175.6v1.5M66.1 175.2h18.2M66.1 160.4h18.2"/>
<path d="M84.3 161.5v1.3h.5M84.3 160.4v1.1M84.3 161.5h.1M84.3 173.7h.1M84.3 173.7v1.1M84.3 175.2v1.9M84.3 175.1h.3v2M84.3 160.3v.1M84.3 174.8v.4M84.3 161.5h.9M84.3 174.8h.5M84.3 160.3h.5"/>
<path d="M84.3 176.1h.9M84.6 160.6h.6v.9M84.6 175.2h.6v.9M84.8 162.5v.3M84.8 174.8v.4M84.8 160.3v.3M84.8 162.8v8.5h1v2.4h-19.7M84.8 177v.1M84.8 167.1h8.3M85.2 161.5v1h-.6M85.2 176.1v.9h-.6M85.8 173.6h-19.7v2"/>
<path d="M85.8 171.5l.5 .1v1.9h-.3M85.8 173.8h-1v1M85.8 175.9v1.2h-22.1M85.8 172.5h1.1M86 171.5v2h-.2M86 175.9v1M86.3 171.6h.6v.9M86.3 175.9v1h-.5M86.9 172.5v.9h-.6M86.9 175.9v.9h-.6M93.1 167.1v8.8h-7.9M182.1 178.6l2 6.4"/>
<path d="M182.2 178.6l2 6.4-4 4 4 12.8-4 4 2 6.4M182.4 178.5l1 3.2M192.1 178.6l2 6.4M192.2 178.6l2 6.4-4 4 4 12.8-4 4 2 6.4M192.4 178.5l2 6.4M48.1 193.2v5.1l1.1 6.6M48.1 193.2h.7M48.8 193.2l.2 4.6 .7 6.6M48.8 193.2h1.6M50.4 193.2l.2 4.5 .8 6.6M63.7 182.8h4M63.9 182.4v26"/>
<path d="M63.9 182.4h3.7M63.9 182.4l-.2 .2M67.6 182.4v26M67.6 182.4l.1 .2M67.7 190.7h.1M67.7 186.8h114.8M67.7 187.1h114.4M67.7 182.5h115.7M67.7 181.9h115.5M67.7 190.7h113.1M75.2 195.4h31.4M76.9 195.4l.6-.1v.3z"/>
<path d="M88.2 192.3l-1.1 2.8M90.2 181.2v.2M90.3 180.9h.5M91 181.2v.2h-.8M98.1 181.7a.5 .5 0 0 1-.2-.7 .5 .5 0 0 1 .7 0 .5 .5 0 0 1-.2 .7M99.2 180.2h.5M99.4 180.2v1.5M100.2 192.6h2.3M100.4 181.7a.5 .5 0 0 1-.2-.7 .5 .5 0 0 1 .8 0 .5 .5 0 0 1-.2 .7M100.5 193.5l.9 1.4M101.4 192.6v2.3M102.2 193.5l-.8 1.4"/>
<path d="M107.8 181.2v.2M107.8 181.4h.8M108.7 183.7l-.2 .2M108.7 181.2v.2M109.4 180.6l-.4-.5h-9.2l-.4 .5-.4-.5h-9.2l-.4 .4v1.2M180.1 189l4 12.9M180.4 188.9l4 12.9M180.6 190.1h-112.9M183.2 181.7h-115.5v27.4h113.5M183.4 181.7l1 3.2zM184.1 184.9l-4 4M184.4 185.1l-4 4"/>
<path d="M190.1 189l4 12.9M190.4 188.9l4 12.9M190.6 190.1h97.4M190.8 190.7h97.2M192.1 187.1h95.9M192.5 186.8h95.5M193.3 181.9h94.7M193.5 182.5h94.5M194.1 184.9l-4 4M194.4 185.1l-4 4M256.4 180.6l.4-.5h9.2l.4 .5M256.6 180.2h-.2v1.5"/>
<path d="M257.4 181.7a.5 .5 0 0 1-.3-.7 .5 .5 0 0 1 .8 0 .5 .5 0 0 1-.2 .7M264.8 181.2v.2M265.4 194.8l.6-.2a1.22 1.22 0 0 1 1.5 .5 .83 .83 0 0 1-.8 1.1 1.22 1.22 0 0 1-1.4-.4zM265.5 195.4h1.7M265.6 183.7l-.1 .2M265.6 181.2v.2h-.8M266.4 194.6v1.6M266.4 184.1h31.5M288 181.7v27.4M288 182.6h3.9M288 182.4h3.9M291.9 182.4l.1 .1-.1 .1"/>
<path d="M291.9 182.4v.2M291.9 182.6v25.6M295.9 184.1v9.1M295.9 196.7v10.1M295.9 184.1l.2 .6h-.3zM299.2 181.7v11.5M299.2 196.7v12.4M299.2 181.7l.1 .6h-.3zM301.2 181.7h-108M335.7 191.4h7.9M337.5 195.9h.3l-.1 .6zM337.7 191.4v7"/>
<path d="M337.7 191.4l.1 .6h-.3zM341.7 189.8l.6-.1v.3zM341.7 187.8v3.6a2.5 2.5 0 0 0-2.5 2.6 2.5 2.5 0 0 0 2.5 2.5M341.7 189.8h4.9M343 189.7l.6 .1-.6 .2zM343.6 191.4a2.5 2.5 0 0 1 2.5 2.6 2.5 2.5 0 0 1-2.5 2.5h-7.9M343.6 187.8v3.6M355.7 191.9h10.2M49.2 204.9a1.84 1.84 0 0 0 2.2 1.4M49.7 204.4v.4M49.7 204.8l.1 .4M49.7 204.8l-.5 .1"/>
<path d="M49.8 205.2a1.66 1.66 0 0 0 1.6 1.1M49.8 205.2h4.4M51.4 204.3l-1.7 .1M51.4 204.3h3.7v1.6M51.4 206.3h12.2M54.2 204.4v1.7M54.2 204.4h.9M54.2 206.1h.9M55.1 205.9v.4M55.1 205.9h4.7M55.6 214.7l-1.1 2.9M59.8 206.2v.1"/>
<path d="M59.8 205.7v.5M59.8 205.7h3.9M63.7 206.2l-.1 .1M63.7 208h4M63.9 208.4h3.7M67 211.6h2.2M67.2 212.4l.9 1.4M67.7 208.4h113.3M67.7 204.1h114.3M67.7 203.8h114.6M67.7 208.2l-.1 .2M68.1 211.6v2.2"/>
<path d="M68.9 212.4l-.8 1.4M76 205.8l.2 1.8M76.2 207.6l.1 .6h-.2zM76.2 207.6l.5 6.7h-24.2M180.1 205.9l2 6.4M180.4 205.8l2 6.4M184.1 201.7l-4 4M184.4 201.9l-4 4M190.1 205.9l2 6.4M190.4 205.8l2 6.4M191 208.4h100.9M191.2 209.1h110"/>
<path d="M192 204.1h96M192.3 203.8h95.7M194.1 201.7l-4 4M194.4 201.9l-4 4M266.3 207.6l.2 .6h-.3zM266.3 207.6l-.1 6.7h22.7M266.4 206.8h31.5M266.4 205.8l-.1 1.8M270.1 214.7l-1.1 2.9M279.7 211.6h2.3M280 212.4l.8 1.4M280.8 211.6v2.2"/>
<path d="M281.7 212.4l-.9 1.4M288 208.2h3.9M291.9 208.2h.1M291.9 208.2v.2M292 208.2l-.1 .2M295.8 206.2h.3l-.2 .6zM299 208.5h.3l-.1 .6zM4 245.2h123v47.8M4 253.7h123M4 259.4h123M52.4 245.2v47.8M83.5 253.7v5.7"/>
<path d="M104.7 253.7v5.7M216 253h200M216 248h65M216 258h65M228.6 243v15M255.2 243v15M281 243v50M296 243v30M346 243v30M361 243v30M381 253v20M392 253v20"/>
<path d="M416 243h-200v50M4 265h123M4 270.6h123M4 276.2h123M84.9 279.3h1.3M85.5 278.6v1.3M216 278h65M216 273h200M216 263h165M216 268h65M231 263v15M256 263v15"/>
<path d="M311 273v20M393.4 260.5l9-2.5v10l-9-2.5zM4 281.8h123M4 287.4h123M83.5 287.4v5.6M84.9 280.6h1.3M104.7 287.4v5.6M267.4 287.2h1.2M267.4 286h1.2M268 285.5v1.1"/>
<circle cx="69.6" cy="37" r="1"/>
<circle cx="69.6" cy="37" r=".95"/>
<circle cx="76.1" cy="30.7" r=".9"/>
<circle cx="86.6" cy="31.2" r="1.01"/>
<circle cx="86.6" cy="31.2" r=".84"/>
<circle cx="92.9" cy="31.2" r="1.14"/>
<circle cx="92.9" cy="31.2" r="1.12"/>
<circle cx="99.1" cy="31.2" r=".82"/>
<circle cx="99.1" cy="31.2" r="1"/>
<circle cx="99.1" cy="31.2" r=".42"/>
<circle cx="105.2" cy="31.2" r="1.12"/>
<circle cx="105.2" cy="31.2" r="1.14"/>
<circle cx="111.6" cy="31.2" r="1.01"/>
<circle cx="111.6" cy="31.2" r=".84"/>
<circle cx="142.8" cy="30.7" r=".9"/>
<circle cx="176.1" cy="30.7" r=".9"/>
<circle cx="199.7" cy="30.7" r=".91"/>
<circle cx="233" cy="30.7" r=".91"/>
<circle cx="266.4" cy="30.7" r=".9"/>
<circle cx="286.3" cy="37" r="1"/>
<circle cx="286.3" cy="37" r=".94"/>
<circle cx="69.6" cy="47" r=".94"/>
<circle cx="69.6" cy="47" r=".99"/>
<circle cx="76.1" cy="53.3" r=".89"/>
<circle cx="86.6" cy="52.8" r=".84"/>
<circle cx="86.6" cy="52.8" r="1.01"/>
<circle cx="92.9" cy="52.8" r="1.14"/>
<circle cx="92.9" cy="52.8" r="1.12"/>
<circle cx="99.1" cy="52.8" r=".82"/>
<circle cx="99.1" cy="52.8" r="1.01"/>
<circle cx="99.1" cy="52.8" r=".43"/>
<circle cx="105.2" cy="52.8" r="1.12"/>
<circle cx="105.2" cy="52.8" r="1.14"/>
<circle cx="111.6" cy="52.8" r=".84"/>
<circle cx="111.6" cy="52.8" r="1.01"/>
<circle cx="111.8" cy="59.9" r=".99"/>
<circle cx="142.7" cy="53.3" r=".89"/>
<circle cx="176.1" cy="53.3" r=".89"/>
<circle cx="199.7" cy="53.3" r=".9"/>
<circle cx="233" cy="53.3" r=".9"/>
<circle cx="257.5" cy="56.1" r=".87"/>
<circle cx="257.5" cy="56.1" r=".9"/>
<circle cx="286.3" cy="47" r="1.01"/>
<circle cx="286.3" cy="47" r=".94"/>
<circle cx="94.9" cy="107.4" r=".99"/>
<circle cx="94.9" cy="107.4" r=".91"/>
<circle cx="94.9" cy="107.4" r=".33"/>
<circle cx="97.7" cy="107.4" r=".89"/>
<circle cx="97.8" cy="107.4" r=".86"/>
<circle cx="100.4" cy="107.4" r=".9"/>
<circle cx="100.4" cy="107.4" r=".86"/>
<circle cx="108.1" cy="110.5" r=".9"/>
<circle cx="108.1" cy="110.6" r="1"/>
<circle cx="108.1" cy="110.6" r=".87"/>
<circle cx="257.7" cy="110.6" r=".87"/>
<circle cx="257.7" cy="110.6" r=".9"/>
<circle cx="257.7" cy="110.6" r="1"/>
<circle cx="265" cy="110.6" r=".9"/>
<circle cx="265" cy="110.6" r="1"/>
<circle cx="265" cy="110.6" r=".87"/>
<circle cx="286.4" cy="115.8" r="1"/>
<circle cx="286.4" cy="115.8" r=".95"/>
<circle cx="321.6" cy="108.2" r=".96"/>
<circle cx="324.4" cy="107.6" r=".91"/>
<circle cx="329.8" cy="116.4" r="8.8"/>
<circle cx="335.3" cy="107.4" r=".92"/>
<circle cx="335.4" cy="107.4" r=".98"/>
<circle cx="338" cy="108.2" r=".97"/>
<circle cx="338.6" cy="111" r=".92"/>
<circle cx="321" cy="121.9" r=".93"/>
<circle cx="321.6" cy="124.7" r=".96"/>
<circle cx="324.2" cy="125.4" r=".92"/>
<circle cx="335.3" cy="125.3" r=".91"/>
<circle cx="338" cy="124.7" r=".97"/>
<circle cx="338.8" cy="122" r=".92"/>
<circle cx="347.1" cy="120.1" r="1.33"/>
<circle cx="347.1" cy="120.1" r="1.13"/>
<circle cx="347.1" cy="127.6" r="1.13"/>
<circle cx="347.1" cy="127.6" r="1.34"/>
<circle cx="347.1" cy="127.6" r="1.16"/>
<circle cx="347.1" cy="120.1" r="1.49"/>
<circle cx="347.1" cy="127.6" r="1.5"/>
<circle cx="369.1" cy="120.1" r="1.5"/>
<circle cx="369.1" cy="120.1" r="1.33"/>
<circle cx="369.1" cy="120.1" r="1.17"/>
<circle cx="369.1" cy="127.6" r="1.17"/>
<circle cx="369.1" cy="127.6" r="1.51"/>
<circle cx="369.1" cy="127.6" r="1.13"/>
<circle cx="369.1" cy="120.1" r="1.13"/>
<circle cx="369.1" cy="127.6" r="1.34"/>
<circle cx="76.1" cy="184.1" r=".89"/>
<circle cx="76.1" cy="195.4" r=".83"/>
<circle cx="87.7" cy="193.7" r=".98"/>
<circle cx="90.6" cy="181.3" r=".42"/>
<circle cx="98.3" cy="181.3" r=".4"/>
<circle cx="100.6" cy="181.3" r=".41"/>
<circle cx="108.2" cy="181.3" r=".4"/>
<circle cx="109.4" cy="184.1" r=".89"/>
<circle cx="109.4" cy="195.4" r=".83"/>
<circle cx="142.7" cy="184.1" r=".89"/>
<circle cx="176.1" cy="184.1" r=".89"/>
<circle cx="199.7" cy="184.1" r=".9"/>
<circle cx="233" cy="184.1" r=".9"/>
<circle cx="257.5" cy="181.3" r=".4"/>
<circle cx="265.2" cy="181.3" r=".4"/>
<circle cx="266" cy="195.4" r="2.43"/>
<circle cx="266.4" cy="184.1" r=".89"/>
<circle cx="55" cy="216.1" r=".99"/>
<circle cx="76.1" cy="206.7" r=".9"/>
<circle cx="109.4" cy="206.7" r=".9"/>
<circle cx="142.8" cy="206.7" r=".9"/>
<circle cx="176.1" cy="206.7" r=".9"/>
<circle cx="199.7" cy="206.7" r=".91"/>
<circle cx="233" cy="206.7" r=".91"/>
<circle cx="266.4" cy="206.7" r=".9"/>
<circle cx="269.5" cy="216.1" r=".98"/>
</g>
<path d="M412.4 262.3a2.5 2.5 0 0 0-4.1-1.1 2.5 2.5 0 0 0 1 4.2 2.5 2.5 0 0 0 3.2-2.9l-.1-.2" fill="none" stroke="#000" stroke-width=".3" stroke-dasharray="30.5 1.3 1.3 1.3" stroke-dashoffset="24.5" stroke-linecap="butt"/>
<path d="M414.8 261.5a5 5 0 0 0-8.3-2 5 5 0 0 0 2.2 8.3 5 5 0 0 0 6.2-6l-.1-.3" fill="none" stroke="#000" stroke-width=".3" stroke-dasharray="30.5 1.3 1.3 1.3" stroke-dashoffset="16.7" stroke-linecap="butt"/>
<g fill="none" stroke="#000" stroke-width=".3" stroke-dasharray="6.3 1.3 1.3 1.3 5.1">
<path d="M182.2 25.1l2 6.5M184.2 31.6l-4 4M192.2 25.1l2 6.5M194.2 31.6l-4 4M180.2 52.4l2 6.4M184.2 48.4l-4 4M190.2 52.4l2 6.4M194.2 48.4l-4 4M182.2 105.8l2 4.9M184.2 110.7l-4 4M192.2 105.8l2 4.9M194.2 110.7l-4 4"/>
<path d="M180.2 128.5l2 4.9M184.2 124.5l-4 4M190.2 128.5l2 4.9M194.2 124.5l-4 4M182.2 178.6l2 6.4M192.2 178.6l2 6.4M184.2 185l-4 4M194.2 185l-4 4M180.2 205.8l2 6.4M184.2 201.8l-4 4M190.2 205.8l2 6.4M194.2 201.8l-4 4"/>
</g>
<path d="M180.2 114.7l4 9.8M190.2 114.7l4 9.8" fill="none" stroke="#000" stroke-width=".3" stroke-dasharray="6.3 1.3 1.3 1.3 5.1" stroke-dashoffset="5.5"/>
<path d="M180.2 35.6l4 12.8M190.2 35.6l4 12.8M180.2 189l4 12.8M190.2 189l4 12.8" fill="none" stroke="#000" stroke-width=".3" stroke-dasharray="6.3 1.3 1.3 1.3 5.1" stroke-dashoffset="4.1"/>
<path d="M358.2 116.4v15.5" fill="none" stroke="#000" stroke-width=".3" stroke-dasharray="30.5 1.3 1.3 1.3" stroke-dashoffset="24.6"/>
<path d="M265.6 195.4h-.9M266.4 196.2v.9M266.4 194.6v-.9M267.2 195.4h.9" fill="none" stroke="#000" stroke-width=".3" stroke-dasharray="30.5 1.3 1.3 1.3"/>
<path d="M410 255.7v14.9" fill="none" stroke="#000" stroke-width=".3" stroke-dasharray="30.5 1.3 1.3 1.3" stroke-dashoffset="25"/>
<path d="M403.4 263l12.6-.1" fill="none" stroke="#000" stroke-width=".3" stroke-dasharray="30.5 1.3 1.3 1.3" stroke-dashoffset="26.1"/>
<path d="M216 248v5" fill="none" stroke="#000" stroke-width=".3" stroke-dasharray="30.5 1.3 1.3 1.3" stroke-dashoffset="29.9"/>
<path d="M73.3 52.8v-21.7M99.1 52.8v-21.7M256.1 52.8v-21.7M281.9 52.8v-21.7" fill="none" stroke="#f00" stroke-width=".3" stroke-dasharray="30.5 1.3 1.3 1.3" stroke-dashoffset="21.6"/>
<g fill="#000">
<path d="M344 128.6l.6-.2-.4 .5z"/>
<path d="M118.9 31.2l.2 .6h-.3zM118.8 52.2h.3l-.2 .6z"/>
<path d="M291.4 26.4l.6 .2-.6 .1zM281.9 26.6l.6-.2v.3zM255.4 18.2l.6 .1-.6 .2zM99.1 18.3l.6-.1v.3zM291.4 151.9l.6 .1-.6 .2zM266.4 152l.6-.1v.3z"/>
<path d="M48.1 101.5l.6-.2v.3zM291.4 101.3l.6 .2-.6 .1zM86.6 26.1l.6-.1v.3zM111 26l.6 .1-.6 .2zM76.6 22.5l.6-.2v.3zM121 22.3l.6 .2-.6 .1zM87 53.5l.2 .6 .2-.1zM99.3 53.7v.6l.3-.1zM48.1 22.5l.6-.1v.3zM72.6 22.4l.6 .1-.6 .2zM48.1 18.3l.6-.1v.3zM98.5 18.2l.6 .1-.6 .2zM76.2 207.6l-.1 .6h.2zM266.3 207.6l-.1 .6h.3zM76.9 195.4l.6 .2v-.3zM48.1 152l.6-.1v.3zM75.5 151.9l.6 .1-.6 .2z"/>
<path d="M358.1 132.9l.6-.2v.3zM371.2 132.7l.6 .2-.6 .1z"/>
<path d="M357.5 132.7l.6 .2-.6 .1zM344.6 132.9l.6-.2v.3z"/>
<path d="M378.7 129.6h.3l-.1 .6zM378.9 104.2l.1 .6h-.3z"/>
<path d="M76.1 152l.6-.1v.3zM108.8 151.9l.6 .1-.6 .2z"/>
<path d="M109.4 152l.6-.1v.3zM232.4 151.9l.6 .1-.6 .2z"/>
<path d="M233 152l.6-.1v.3zM265.8 151.9l.6 .1-.6 .2z"/>
<path d="M295.9 184.1l.2 .6h-.3zM295.8 206.2h.3l-.2 .6zM299.2 181.7l.1 .6h-.3zM299 208.5h.3l-.1 .6zM337.7 191.4l.1 .6h-.3zM337.5 195.9h.3l-.1 .6z"/>
<path d="M343 189.7l.6 .1-.6 .2zM341.7 189.8l.6-.1v.3z"/>
</g>
<g font-size="6.3">
<text x="282.1" y="250.3">名称</text>
<text x="347.1" y="250.3">图号</text>
<text x="282.1" y="260.3">材质</text>
<text x="347.1" y="260.3">质量</text>
<text x="383.3" y="262.1">视</text>
<text x="383.3" y="269.9">图</text>
<text x="282.1" y="270.3">版次</text>
<text x="347.1" y="270.3">比例</text>
</g>
<g font-size="4.2">
<text x="4.8" y="237.6">注意：1.行走平行度（正面+侧面），450行程内，≤±0.03mm，1000行程内，≤±0.05mm。</text>
<text x="12.2" y="243.3">2.本体形变，450行程内，≤±0.03mm，1000行程内，≤±0.05mm。</text>
<text x="18.6" y="251.3">型号/规格</text>
<text x="70.6" y="251.3">GTH8-700-BL-M20-C4</text>
<text x="301.9" y="249.5">GTH8-700-BL-M20-C4</text>
<text x="14.4" y="258.3">螺杆型号/规格</text>
<text x="19.7" y="263.9">有效行程</text>
<text x="63.7" y="258.3">1605</text>
<text x="86.5" y="263.9">700</text>
<text x="89.9" y="258.3">1610</text>
<text x="111.7" y="258.3">1620</text>
<text x="19.7" y="269.5">精度等级</text>
<text x="87.6" y="269.5">C7</text>
<text x="259" y="267">2022/9/23</text>
<text x="19.7" y="275.2">马达容量</text>
<text x="70.6" y="275.2">200/400W（无刹车）</text>
<text x="15.4" y="280.8">重复定位精度</text>
<text x="86.7" y="280.8">0.02</text>
<text x="9.1" y="286.4">感应开关方式及数量</text>
<text x="72.7" y="286.4">外挂型三只（C4）</text>
<text x="15.5" y="292">建议最快速度</text>
<text x="60.5" y="292">250MM/S</text>
<text x="86.7" y="292">500MM/S</text>
<text x="106.4" y="292">1000MMM/S</text>
</g>
<g font-size="4.1">
<text x="359.8" y="190.7">I</text>
<text x="269.5" y="196.9">I</text>
<text x="355.7" y="195.9">1 : 1</text>
</g>
<g font-size="3.5">
<text x="10.8" y="23.8">75.50 滑台极限位置 1</text>
<text x="62.8" y="19.6">153 滑台原点位置</text>
<text x="101" y="23.7">135</text>
<text x="173" y="19.6">700 有效行程</text>
<text x="101.9" y="27.4">75</text>
<text x="293.9" y="27.8">30.50 滑台极限位置 1</text>
<text x="120.2" y="43.3" transform="rotate(-90 120.2 43.3)">65</text>
<text x="103" y="61.1">2 x</text>
<text x="114.8" y="61.1">5</text>
<text x="123.1" y="61.1">8</text>
<text x="97.1" y="67.8">4 x M6 贯穿</text>
<text x="183.7" y="102.7">961</text>
<text x="380.2" y="119.8" transform="rotate(-90 380.2 119.8)">78</text>
<text x="326.9" y="132.8">基准面</text>
<text x="347.2" y="134.1">40.70</text>
<text x="363.8" y="134.1">41</text>
<text x="60.1" y="153.3">84</text>
<text x="87.4" y="153.3">100</text>
<text x="163.5" y="153.3">600</text>
<text x="245.6" y="153.3">100</text>
<text x="276.2" y="153.3">77</text>
<text x="346.6" y="191.1">2</text>
<text x="78.9" y="194.9">2 x</text>
<text x="90.4" y="194.9">5 H7</text>
<text x="104.3" y="194.9">4</text>
<text x="297.2" y="196.7" transform="rotate(-90 297.2 196.7)">68</text>
<text x="300.4" y="196.7" transform="rotate(-90 300.4 196.7)">82</text>
<text x="337.2" y="209" transform="rotate(-90 337.2 209)">+0.012</text>
<text x="340.7" y="207.2" transform="rotate(-90 340.7 207.2)">0</text>
<text x="52.5" y="213.9">14 x M6</text>
<text x="70.9" y="213.9">15</text>
<text x="268.8" y="213.9">4 x M6</text>
<text x="283.7" y="213.9">15</text>
<text x="340.7" y="212.5" transform="rotate(-90 340.7 212.5)">5</text>
<text x="57.8" y="217.4">5.40 贯穿</text>
<text x="272.3" y="217.4">5.40 贯穿</text>
<text x="221.4" y="246.8">1</text>
<text x="221.4" y="251.8">2</text>
<text x="218.8" y="256.8">序号</text>
<text x="232.2" y="256.8">修 订 版 次</text>
<text x="257.5" y="256.8">设计变更编号</text>
<text x="228.2" y="261.8">设</text>
<text x="240.1" y="261.8">计</text>
<text x="252" y="261.8">变</text>
<text x="263.9" y="261.8">更</text>
<text x="219.1" y="266.7">设 计</text>
<text x="368.3" y="269.3">1:3</text>
<text x="219.1" y="271.7">校 核</text>
<text x="219.1" y="276.7">批 准</text>
<text x="222.9" y="282.7">技术要求：</text>
<text x="231.8" y="287.3">1、未标注公差全部 0.1</text>
<text x="231.7" y="291.8">2、未标注倒角全部C0.3</text>
</g>
</svg>
